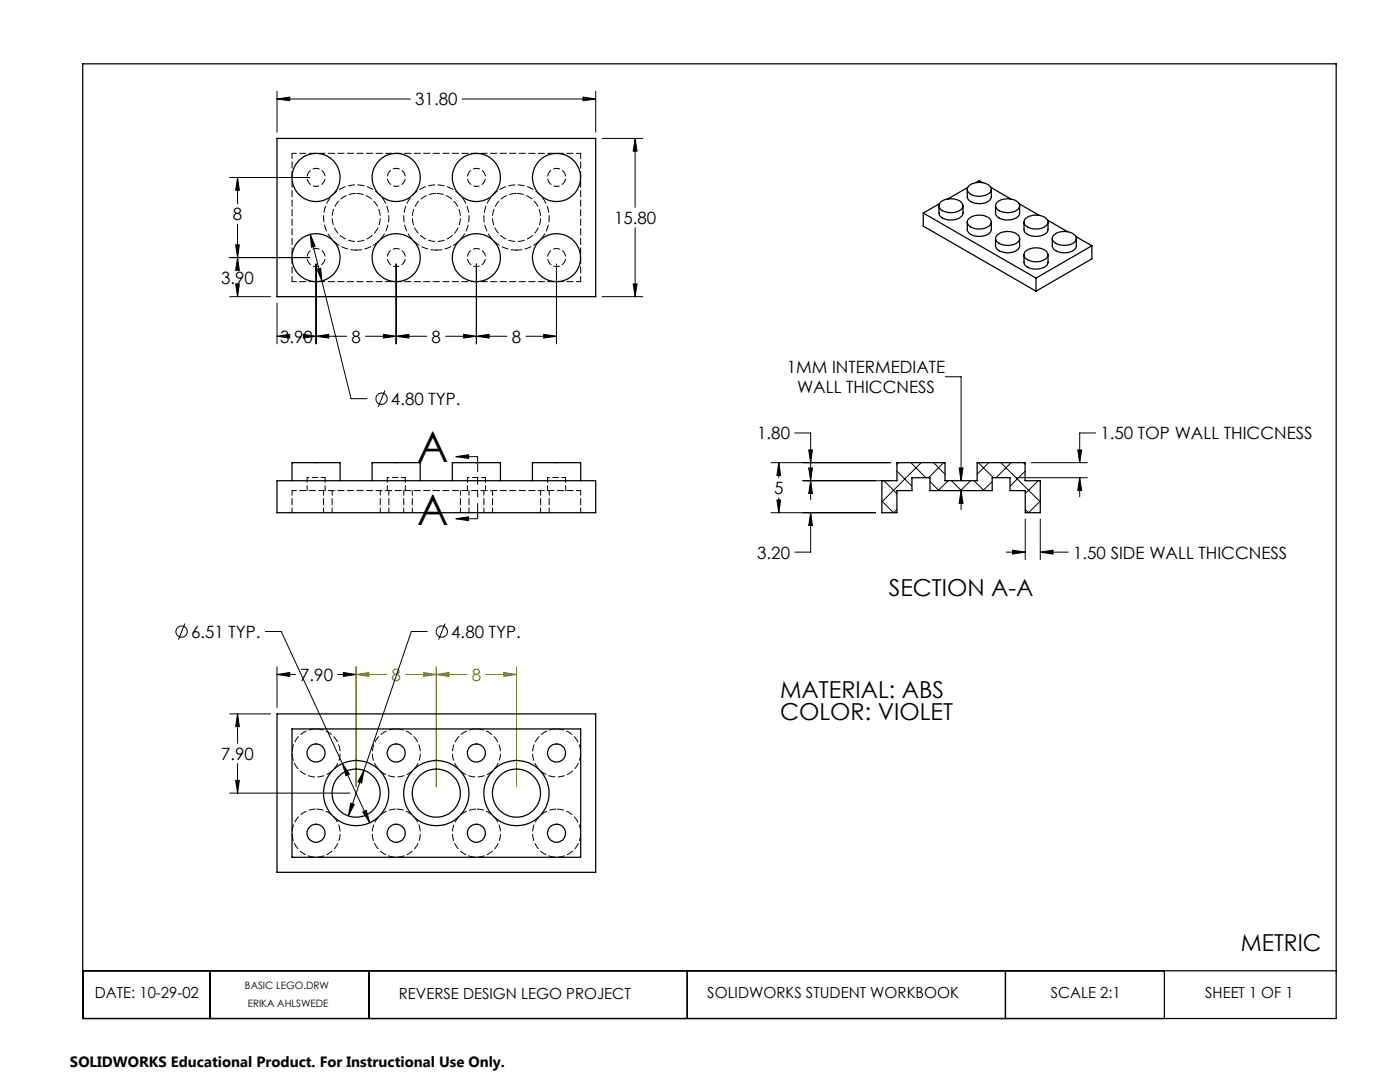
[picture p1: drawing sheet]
<svg xmlns="http://www.w3.org/2000/svg" width="279mm" height="216mm" viewBox="0 0 279 216" stroke-linecap="round" stroke-linejoin="round" font-family="sans-serif">
<g fill="none" stroke="#000" stroke-width=".2">
<path d="M55.3 19.8l2.5-.4v.7zM55.3 18.2v8.2M55.3 19.8h26.6M92.2 19.8h26.7M116.3 19.4l2.6 .4-2.6 .3zM118.9 18.2v8.2M45.9 35.4h15.9M47.4 35.4l.4 2.6h-.8zM47.4 35.4v5.3M120.2 27.6h8.1M126.8 27.6l.3 2.6h-.7zM126.8 27.6v13.8"/>
<path d="M45.9 51.4h15.9M45.9 59.2h8.1M47 48.9h.8l-.4 2.5zM47 56.7h.8l-.4 2.5zM47.4 51.4l.4 2.5h-.8zM47.4 44.7v8.6M47.4 57.3v1.9M61.9 46.7l1 2.4-.7 .2zM61.9 46.7l2.3 9.4M63.1 52.7v15.9M63.3 53.7l.7-.2 .2 2.6zM64.2 56.1l5.9 23.5h3.1"/>
<path d="M79.1 52.7v15.9M95.1 52.7v15.9M111.1 52.7v15.9M120.2 59.2h8.1M126.4 56.7h.7l-.3 2.5zM126.8 45.4v13.8M55.3 67.1l2.5-.4v.8zM55.3 60.5v8.1M55.3 67.1h.1M60.5 66.7l2.6 .4-2.6 .4zM63.1 67.1l2.5-.4v.8zM63.1 67.1h6.1"/>
<path d="M63.1 67.1h.1M73 67.1h12.2M76.5 66.7l2.6 .4-2.6 .4zM76.8 77.9l-1.3 3.3M79.1 67.1l2.5-.4v.8zM88.9 67.1h12.3M92.5 66.7l2.6 .4-2.6 .4zM95.1 67.1l2.5-.4v.8zM105 67.1h6.1M108.5 66.7l2.6 .4-2.6 .4zM188.6 75.2h3.2v20.7M91 91.1l2.5-.4v.8z"/>
<path d="M91 91.1h4.3M153.9 92.3h23.8M155 99.8h.8l-.4 2.5zM155.4 92.3v3M155.4 99.3v3M155.4 92.3l.4 2.6h-.8zM158.6 86.4h3.2v13.3M160.2 95.9h17.5M161.4 89.8h.7l-.3 2.5zM161.4 93.4h.7l-.3 2.5zM161.8 95.9l.3 2.6h-.7zM191.4 93.4h.8l-.4 2.5z"/>
<path d="M191.8 97.9l.4 2.5h-.8zM191.8 97.9v3.8M202.8 95.3h14.2M205.8 92.3h11.2M215.1 89.8h.8l-.4 2.5zM215.5 95.3l.4 2.6h-.8zM215.5 95.3v3.8M218.7 86.4h-3.2v5.9M91 103.5l2.5-.4v.8zM91 103.5h4.3M153.9 102.3h20.8M161.8 102.3v7.9h-3.2"/>
<path d="M161.8 102.3l.3 2.5h-.7zM200.8 110.2h3.8M202.1 109.8l2.5 .4-2.5 .4zM204.6 103.6v8.1M207.6 110.2h5.6M207.6 103.6v8.1M207.6 110.2l2.5-.4v.8zM36.9 124.4l-1.3 3.2M53 126h3.1l17.7 38.2M55.3 134.6l2.5-.4v.8zM55.3 133.1v8.1M55.3 134.6h3.6"/>
<path d="M67.4 134.6h3.7M68.5 134.2l2.6 .4-2.6 .4zM71.1 133.1v23.9M85.3 126h-3.2l-12.6 36.8M88.8 124.4l-1.3 3.2M45.9 158.3h23.9M45.9 142.5h8.1M47 155.7h.8l-.4 2.6zM47.4 142.5l.4 2.5h-.8zM47.4 142.5v5.8M47.4 152.4v5.9M68.3 152.4l1.4 2.1-.7 .3z"/>
<path d="M72.6 153.7l-.4 2.5-.8-.2zM70 160.3l.7 .2-1.2 2.3zM72.4 162l.7-.3 .7 2.5z"/>
<circle cx="76.1" cy="79.6" r="1.13"/>
<circle cx="36.2" cy="126" r="1.13"/>
<circle cx="88.2" cy="126" r="1.13"/>
</g>
<path d="M71.1 134.6l2.5-.4v.8zM71.1 133.1v23.9M71.1 134.6h6.1M81 134.6h12.2M84.5 134.2l2.6 .4-2.6 .4zM87.1 134.6l2.5-.4v.8zM87.1 133.1v23.9M96.9 134.6h6.2M100.5 134.2l2.6 .4-2.6 .4zM103.1 133.1v23.9" fill="none" stroke="#808000" stroke-width=".2"/>
<path d="M95.3 91.1v12.4" fill="none" stroke="#000" stroke-width=".2" stroke-dasharray="6.3 1.3 1.3 1.3 1.3 1.3" stroke-dashoffset="3.3"/>
<path d="M16.5 12.7h250.2v190.5h-250.2zM16.5 193.7h250.2M41.9 193.7v9.5M73.7 193.7v9.5M137.2 193.7v9.5M200.7 193.7v9.5M232.4 193.7v9.5" fill="none" stroke="#000" stroke-width=".25"/>
<g fill="#000">
<path d="M47.4 35.4l.4 2.6h-.8zM47 48.9h.8l-.4 2.5zM116.3 19.4l2.6 .4-2.6 .3zM55.3 19.8l2.5-.4v.7zM47.4 51.4l.4 2.5h-.8zM47 56.7h.8l-.4 2.5zM60.5 66.7l2.6 .4-2.6 .4zM55.3 67.1l2.5-.4v.8zM63.1 67.1l2.5-.4v.8zM76.5 66.7l2.6 .4-2.6 .4zM79.1 67.1l2.5-.4v.8zM92.5 66.7l2.6 .4-2.6 .4zM95.1 67.1l2.5-.4v.8zM108.5 66.7l2.6 .4-2.6 .4zM126.4 56.7h.7l-.3 2.5zM126.8 27.6l.3 2.6h-.7zM61.9 46.7l.3 2.6 .7-.2zM63.3 53.7l.9 2.4-.2-2.6zM68.5 134.2l2.6 .4-2.6 .4zM55.3 134.6l2.5-.4v.8zM47 155.7h.8l-.4 2.6zM47.4 142.5l.4 2.5h-.8zM72.4 162l1.4 2.2-.7-2.5zM68.3 152.4l.7 2.4 .7-.3zM70 160.3l-.5 2.5 1.2-2.3zM72.6 153.7l-1.2 2.3 .8 .2zM191.4 93.4h.8l-.4 2.5zM191.8 97.9l.4 2.5h-.8zM161.4 89.8h.7l-.3 2.5zM161.8 95.9l.3 2.6h-.7zM161.4 93.4h.7l-.3 2.5zM161.8 102.3l.3 2.5h-.7zM155.4 92.3l.4 2.6h-.8zM155 99.8h.8l-.4 2.5zM215.1 89.8h.8l-.4 2.5zM215.5 95.3l.4 2.6h-.8zM202.1 109.8l2.5 .4-2.5 .4zM207.6 110.2l2.5-.4v.8z"/>
<path d="M91 91.1l2.5-.4v.8zM91 103.5l2.5-.4v.8z"/>
</g>
<path d="M71.1 134.6l2.5-.4v.8zM84.5 134.2l2.6 .4-2.6 .4zM87.1 134.6l2.5-.4v.8zM100.5 134.2l2.6 .4-2.6 .4z" fill="#808000"/>
<g fill="none" stroke="#000" stroke-width=".25">
<path d="M55.3 27.6h63.6v31.6h-63.6zM193 37.8v1.5a1.81 1.81 0 0 0 2 1.3 2.34 2.34 0 0 0 2.8-1.3v-1.5M193.1 37.4l-4 2.3M193.3 37.2a3.4 3.4 0 0 1 4.4 .1 1.26 1.26 0 0 1-1.2 1.7 2.64 2.64 0 0 1-3.5-1.1zM194.8 36.4l.6-.3 .7 .3M197.7 37.4l4.1 2.3M184.3 42.5l22.5 13M184.3 42.5v2.6l22.5 13M187.4 41.1v1.4a1.94 1.94 0 0 0 2.3 1.4 2.15 2.15 0 0 0 2.5-1.4v-1.4M187.5 40.7l-3.2 1.8M187.7 40.3a3.4 3.4 0 0 1 4.3 .3 1.07 1.07 0 0 1-.7 1.5 3.3 3.3 0 0 1-3.8-.6l-.1-.7zM193 44.3v1.5a1.87 1.87 0 0 0 2 1.4 2.58 2.58 0 0 0 2.8-1.2v-1.7"/>
<path d="M193.3 43.7a3.3 3.3 0 0 1 4.4 .2 1.13 1.13 0 0 1-1 1.6 2.99 2.99 0 0 1-3.6-.9v-.6zM198.7 47.6v1.4a1.87 1.87 0 0 0 2 1.4 2.24 2.24 0 0 0 2.8-1.4v-1.4M198.7 41.1v1.4a2.17 2.17 0 0 0 2.6 1.4 1.97 1.97 0 0 0 2.2-1.4v-1.4M198.9 47a3.2 3.2 0 0 1 4.4 .1 1.28 1.28 0 0 1-1.2 1.7 2.91 2.91 0 0 1-3.4-1v-.3zM199.1 40.3a3.4 3.4 0 0 1 4.2 .3 1.28 1.28 0 0 1-1.2 1.7 3.2 3.2 0 0 1-3.3-.8l-.1-.5zM203.4 40.7l4 2.3M204.4 50.8v1.5a2.15 2.15 0 0 0 2.5 1.4 2.05 2.05 0 0 0 2.3-1.4v-1.5M204.4 44.3v1.5a1.87 1.87 0 0 0 1.9 1.4 2.65 2.65 0 0 0 2.8-1.2l.1-1.7M204.6 43.7a3.3 3.3 0 0 1 4.4 .2 1.13 1.13 0 0 1-1 1.6 2.96 2.96 0 0 1-3.6-.9v-.6zM204.7 50.1a3.3 3.3 0 0 1 4.3 .3 1.13 1.13 0 0 1-1 1.6 2.96 2.96 0 0 1-3.6-.9v-.5zM206.8 55.5v2.6M209.1 43.9l4 2.3"/>
<path d="M210 47.6v1.4a1.8 1.8 0 0 0 2 1.4 2.32 2.32 0 0 0 2.8-1.3v-1.5M210.3 47a3.2 3.2 0 0 1 4.4 .1 1.28 1.28 0 0 1-1.3 1.7 2.84 2.84 0 0 1-3.4-1v-.5zM214.7 47.2l3.2 1.8M217.9 49l-11.1 6.5M217.9 49v2.6l-11.1 6.5M55.3 95.9h63.6v6.4h-63.6zM58.3 95.9v-3.6h9.6v3.6M74.3 95.9v-3.6h9.6v3.6M90.3 95.9v-3.6h9.6v3.6M106.3 95.9v-3.6h9.6v3.6M179 92.3h9.6v3.6h6.4v-3.6h9.6v3.6h3v6.4h-3v-4.4h-3v-2.6h-3.6v2.6h-12.4v-2.6h-3.6v2.6h-3v4.4h-3v-6.4h3zM55.3 142.5h63.6v31.6h-63.6z"/>
<path d="M58.3 145.5h57.6v25.6h-57.6z"/>
<circle cx="63.1" cy="35.4" r="4.8"/>
<circle cx="79.1" cy="35.4" r="4.8"/>
<circle cx="95.1" cy="35.4" r="4.8"/>
<circle cx="111.1" cy="35.4" r="4.8"/>
<circle cx="63.1" cy="51.4" r="4.8"/>
<circle cx="79.1" cy="51.4" r="4.8"/>
<circle cx="95.1" cy="51.4" r="4.8"/>
<circle cx="111.1" cy="51.4" r="4.8"/>
<circle cx="63.1" cy="150.3" r="1.82"/>
<circle cx="71.1" cy="158.3" r="4.8"/>
<circle cx="71.1" cy="158.3" r="6.5"/>
<circle cx="79.1" cy="150.3" r="1.81"/>
<circle cx="87.1" cy="158.3" r="4.8"/>
<circle cx="87.1" cy="158.2" r="6.5"/>
<circle cx="95.1" cy="150.3" r="1.81"/>
<circle cx="103.1" cy="158.3" r="6.5"/>
<circle cx="103.1" cy="158.3" r="4.8"/>
<circle cx="111.1" cy="150.3" r="1.81"/>
<circle cx="63.1" cy="166.3" r="1.8"/>
<circle cx="79.1" cy="166.3" r="1.79"/>
<circle cx="95.1" cy="166.3" r="1.79"/>
<circle cx="111.1" cy="166.3" r="1.79"/>
</g>
<g fill="none" stroke="#000" stroke-width=".2" stroke-dasharray="1.3 .6" stroke-dashoffset=".3">
<path d="M58.3 97.9v4.4M61.3 95.3v2.6M64.6 97.9v4.4M64.9 97.9v-2.6M66.3 97.9v4.4M77.3 95.3v2.6M80.6 97.9v4.4M80.9 97.9v-2.6M82.3 97.9v4.4M93.3 95.3v2.6M96.6 97.9v4.4M96.9 97.9v-2.6"/>
<path d="M98.3 97.9v4.4M109.3 95.3v2.6M112.9 97.9v-2.6M115.9 97.9v4.4M75.9 102.3v-4.4M77.6 102.3v-4.4M91.9 102.3v-4.4M93.6 102.3v-4.4M107.9 102.3v-4.4M109.6 102.3v-4.4"/>
</g>
<path d="M115.9 30.6h-57.6M58.3 56.2h57.6M58.3 97.9h57.6" fill="none" stroke="#000" stroke-width=".2" stroke-dasharray="1.3 .6" stroke-dashoffset=".4"/>
<path d="M61.3 95.3h1.8M63.1 95.3h1.8M77.3 95.3h1.8M79.1 95.3h1.8M93.3 95.3h1.8M95.1 95.3h1.8M109.3 95.3h1.8M111.1 95.3h1.8" fill="none" stroke="#000" stroke-width=".2" stroke-dasharray="1.3 .6" stroke-dashoffset=".9"/>
<path d="M63.1 37.2a1.8 1.8 0 0 0 1.6-2.6 1.8 1.8 0 0 0-3-.3 1.8 1.8 0 0 0 1 2.9h.4M79.1 37.2a1.8 1.8 0 0 0 1.6-2.6 1.8 1.8 0 0 0-3-.3 1.8 1.8 0 0 0 1 2.9h.4M95.1 37.2a1.8 1.8 0 0 0 1.6-2.6 1.8 1.8 0 0 0-3-.3 1.8 1.8 0 0 0 1 2.9h.4M111.1 37.2a1.8 1.8 0 0 0 1.6-2.6 1.8 1.8 0 0 0-3-.3 1.8 1.8 0 0 0 1 2.9h.4M63.1 53.2a1.8 1.8 0 0 0 1.6-2.6 1.8 1.8 0 0 0-3-.3 1.8 1.8 0 0 0 1 2.9h.4M79.1 53.2a1.8 1.8 0 0 0 1.6-2.6 1.8 1.8 0 0 0-3-.3 1.8 1.8 0 0 0 1 2.9h.4M95.1 53.2a1.8 1.8 0 0 0 1.6-2.6 1.8 1.8 0 0 0-3-.3 1.8 1.8 0 0 0 1 2.9h.4M111.1 53.2a1.8 1.8 0 0 0 1.6-2.6 1.8 1.8 0 0 0-3-.3 1.8 1.8 0 0 0 1 2.9h.4" fill="none" stroke="#000" stroke-width=".2" stroke-dasharray="1.3 .6" stroke-dashoffset=".7"/>
<path d="M58.3 30.6v25.6M71.1 49.9a6.5 6.5 0 0 1-5.8-9.6 6.5 6.5 0 0 1 11.2-.6 6.5 6.5 0 0 1-4.7 10.2h-.7M87.1 49.9a6.5 6.5 0 0 1-5.8-9.6 6.5 6.5 0 0 1 11.2-.6 6.5 6.5 0 0 1-4.7 10.2h-.7M103.1 49.9a6.5 6.5 0 0 1-5.8-9.6 6.5 6.5 0 0 1 11.2-.6 6.5 6.5 0 0 1-4.7 10.2h-.7M115.9 56.2v-25.6" fill="none" stroke="#000" stroke-width=".2" stroke-dasharray="1.3 .6" stroke-dashoffset=".2"/>
<path d="M71.1 38.6a4.8 4.8 0 0 1 4.2 7 4.8 4.8 0 0 1-8.2 .5 4.8 4.8 0 0 1 3.4-7.5h.6M87.1 38.6a4.8 4.8 0 0 1 4.2 7 4.8 4.8 0 0 1-8.2 .5 4.8 4.8 0 0 1 3.4-7.5h.6M103.1 38.6a4.8 4.8 0 0 1 4.2 7 4.8 4.8 0 0 1-8.2 .5 4.8 4.8 0 0 1 3.4-7.5h.6M63.1 145.4a4.8 4.8 0 0 1 4.2 7.1 4.8 4.8 0 0 1-8.2 .5 4.8 4.8 0 0 1 3.4-7.5l.6-.1M79.1 145.4a4.8 4.8 0 0 1 4.2 7.1 4.8 4.8 0 0 1-8.2 .5 4.8 4.8 0 0 1 3.4-7.5l.6-.1M95.1 145.4a4.8 4.8 0 0 1 4.2 7.1 4.8 4.8 0 0 1-8.2 .5 4.8 4.8 0 0 1 3.4-7.5l.6-.1M111.1 145.4a4.8 4.8 0 0 1 4.2 7.1 4.8 4.8 0 0 1-8.2 .5 4.8 4.8 0 0 1 3.4-7.5l.6-.1M63.1 161.4a4.8 4.8 0 0 1 4.2 7.1 4.8 4.8 0 0 1-8.2 .5 4.8 4.8 0 0 1 3.4-7.5l.6-.1M79.1 161.4a4.8 4.8 0 0 1 4.2 7.1 4.8 4.8 0 0 1-8.2 .5 4.8 4.8 0 0 1 3.4-7.5l.6-.1M95.1 161.4a4.8 4.8 0 0 1 4.2 7.1 4.8 4.8 0 0 1-8.2 .5 4.8 4.8 0 0 1 3.4-7.5l.6-.1M111.1 161.4a4.8 4.8 0 0 1 4.2 7.1 4.8 4.8 0 0 1-8.2 .5 4.8 4.8 0 0 1 3.4-7.5l.6-.1" fill="none" stroke="#000" stroke-width=".2" stroke-dasharray="1.3 .6" stroke-dashoffset="-.1"/>
<g fill="none" stroke="#000" stroke-width=".2">
<path d="M176 100l2.3 2.3 .7-.7M176.4 95.9l2.6 2.6M179 94l3 3M179.4 92.3l-.4 .3M181.8 92.3l3 3M183.8 92.3l-7.8 7.9M185.6 96.1l1.8 1.8M186.3 92.3l2.3 2.3M188.3 92.3l-3 3M189.2 95.9l-2 2M189.9 95.9l2 2M193.7 95.9l-2 2"/>
<path d="M194.4 95.9l2 2M195.3 92.3l3 3M197.3 92.3l-2.3 2.3M198 96.1l-1.8 1.8M199.7 92.3l7.9 7.9M201.8 92.3l-3 3M204.3 92.3l.3 .3M204.6 94l-3 3M207.2 95.9l-2.6 2.6M207.6 100l-2.3 2.3-.7-.7"/>
</g>
<g font-size="8.5">
<text x="83.3" y="92.3">A</text>
<text x="83.3" y="104.7">A</text>
</g>
<g font-size="4.7">
<text x="177.4" y="119">SECTION A-A</text>
<text x="155.7" y="139.2">MATERIAL: ABS</text>
<text x="155.7" y="143.7">COLOR: VIOLET</text>
<text x="247.7" y="189.8">METRIC</text>
</g>
<g font-size="3.4">
<text x="82.9" y="21">31.80</text>
<text x="46.5" y="44">8</text>
<text x="122.5" y="44.7">15.80</text>
<text x="44.1" y="56.6">3.90</text>
<text x="55.9" y="68.4">3.90</text>
<text x="70.1" y="68.4">8</text>
<text x="86.1" y="68.4">8</text>
<text x="102.1" y="68.4">8</text>
<text x="157" y="74.4">1MM INTERMEDIATE</text>
<text x="78" y="80.8">4.80 TYP.</text>
<text x="159.1" y="78.5">WALL THICCNESS</text>
<text x="151.1" y="87.7">1.80</text>
<text x="219.6" y="87.7">1.50 TOP WALL THICCNESS</text>
<text x="154.5" y="98.6">5</text>
<text x="151.1" y="111.4">3.20</text>
<text x="214.2" y="111.4">1.50 SIDE WALL THICCNESS</text>
<text x="38.1" y="127.3">6.51 TYP.</text>
<text x="90.1" y="127.3">4.80 TYP.</text>
<text x="59.9" y="135.8">7.90</text>
<text x="44.1" y="151.6">7.90</text>
</g>
<g font-size="3.4" fill="#808000">
<text x="78.2" y="135.8">8</text>
<text x="94.2" y="135.8">8</text>
</g>
<g font-size="3">
<text x="18.9" y="199.2">DATE: 10-29-02</text>
<text x="79.6" y="199.4">REVERSE DESIGN LEGO PROJECT</text>
<text x="141.2" y="199.2">SOLIDWORKS STUDENT WORKBOOK</text>
<text x="209.7" y="199.2">SCALE 2:1</text>
<text x="240.5" y="199.2">SHEET 1 OF 1</text>
<text x="14" y="212.9">SOLIDWORKS Educational Product. For Instructional Use Only.</text>
</g>
<g font-size="2">
<text x="48.9" y="197.3">BASIC LEGO.DRW</text>
<text x="49.4" y="200.9">ERIKA AHLSWEDE</text>
</g>
</svg>
